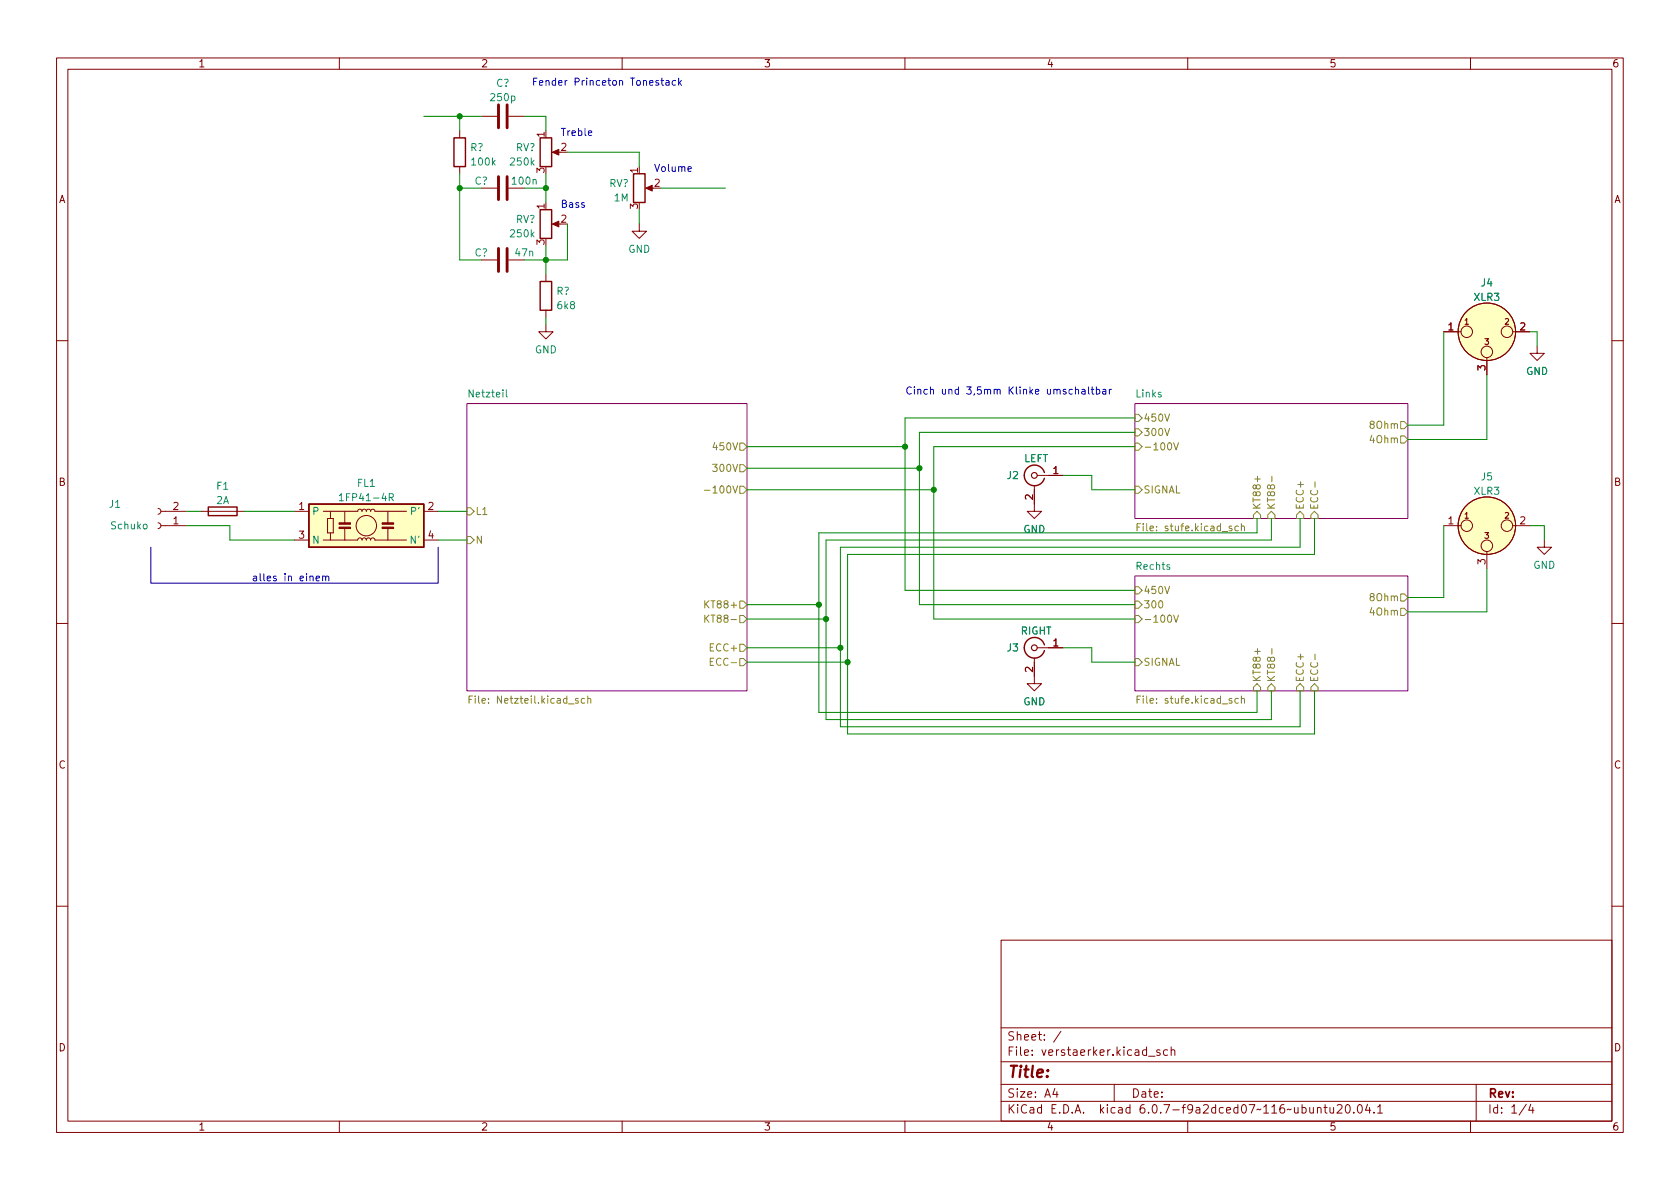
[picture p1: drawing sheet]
<svg xmlns="http://www.w3.org/2000/svg" width="297mm" height="210mm" viewBox="0 0 297 210" stroke-linecap="round" stroke-linejoin="round" font-family="sans-serif">
<g fill="none" stroke="#840000" stroke-width=".18">
<path d="M10 10.2h277v190.1h-277zM12 12.2h273v186.1h-273zM60 10.2v2M110 10.2v2M160 10.2v2M210 10.2v2M260 10.2v2M81.3 23.1v1.3M81.3 29.5v1.2M85.1 20.6h2.8M85.1 33.3h2.8M89.9 20.6h2.8"/>
<path d="M89.9 33.3h2.8M98 26.9h1.1M98 39.6h1.1M113 39.6v1.3h1.3l-1.3 1.3-1.2-1.3h1.2M114.6 33.3h1M85.1 46h2.8M89.9 46h2.8M96.5 57.4v1.3h1.3l-1.3 1.2-1.3-1.2h1.3M96.5 48.5v1.3M96.5 54.9v1.2M255.3 58.7h3M267.5 58.7h3"/>
<path d="M10 60.2h2M262.9 63.2v3.1M271.8 61.2v1.3h1.2l-1.2 1.2-1.3-1.2h1.3M285 60.2h2M27.9 89.9l.4 .2 .1 .3-.1 .4-.4 .1M27.9 92.5l.4 .1 .1 .4-.1 .3-.4 .2M28.4 93h4.6M28.4 90.4h4.6M35.6 90.4h7.6M52.1 95.5h2.5M52.1 90.4h2.5M57.1 95.5h6.1l.2-.3 .2-.1 .3 .1 .1 .3 .1-.2 .2-.2 .3 .1 .2 .3 .1-.3 .3-.1 .3 .4 .1-.3 .3-.1 .3 .1 .1 .3h5.6"/>
<path d="M57.1 90.4h6.1l.2-.3 .2-.1 .3 .1 .1 .3 .1-.2 .2-.2 .3 .1 .2 .3 .1-.3h.3l.3 .3 .1-.3 .3-.1 .3 .1 .1 .3h5.6M57.9 91.7h1v2.5h-1zM58.4 90.4v1.3M58.4 94.2v1.3M61 90.4v2.1M61 93.5v2M68.6 90.4v2.1M68.6 93.5v2M74.9 95.5h2.6M74.9 90.4h2.6M182.9 85.8v4.6h1.2l-1.2 1.3-1.3-1.3h1.3M183.4 84.1h4.6"/>
<path d="M255.3 93h3M262.9 97.5v3.1M267.5 93h3M273 95.5v1.3h1.3l-1.3 1.2-1.2-1.2h1.2M10 110.2h2M182.9 116.3v4.6h1.2l-1.2 1.3-1.3-1.3h1.3M183.4 114.5h4.6M285 110.2h2M10 160.2h2M177 166.3h108v32h-108zM285 160.2h2M60 198.3v2"/>
<path d="M110 198.3v2M160 198.3v2M177 194.8h108M177 191.8h108M177 187.8h108M177 181.8h108M186.5 192.5l-.4 1h1M186.9 193v1M187.6 182.4l-1.3 1.9M197 191.8v3M203.1 186.8h1.1M205.1 185.7l-.4-.1-.2 .2 .1 .3 .5 .1v.4h-.6"/>
<path d="M206.4 185.7l-.4-.1-.3 .3v.4l.2 .3h.5M207.1 185.8l.2-.2 .3 .1 .1 .9M207.1 185.1v1.5M210 198.3v2M232.9 196l.2-.2 .4 .1 .1 .9M232.9 195.8v1M234.1 195.8h.5M234.3 195.3v1.3l.3 .2M235.1 195.8l.1 1h.4l.2-.1M235.8 195.8v1M236.4 195.5l.6-.2 .2 .2 .1 .3-.9 1h.9M238.1 195.4l.1-.1a.81 .81 0 0 1 .6 .7 .81 .81 0 0 1-.3 .8h-.1a.81 .81 0 0 1-.6-.6 .81 .81 0 0 1 .3-.8z"/>
<path d="M239.4 196.7v.1M240.2 195.4l.2-.1a.81 .81 0 0 1 .5 .7 .81 .81 0 0 1-.3 .8h-.1a.81 .81 0 0 1-.6-.6 .81 .81 0 0 1 .3-.8zM241.8 195.3l-.4 1h1M242.1 195.8v1M242.9 196.7v.1M243.6 195.8l.4-.5v1.5M243.6 196.8h.8M260 198.3v2M261 191.8v6.5M269.9 195.3l-1.3 1.9M270.6 195.3l-.3 1h.9M271 195.8v1"/>
<circle cx="259.3" cy="58.7" r="1.02"/>
<circle cx="262.9" cy="58.7" r="5.1"/>
<circle cx="266.4" cy="58.7" r="1.02"/>
<circle cx="262.9" cy="62.2" r="1.02"/>
<circle cx="64.8" cy="93" r="1.8"/>
<circle cx="259.3" cy="93" r="1.02"/>
<circle cx="262.9" cy="93" r="5.1"/>
<circle cx="262.9" cy="96.5" r="1.02"/>
<circle cx="266.4" cy="93" r="1.02"/>
</g>
<g fill="#fff" stroke="#fff" stroke-width=".18">
<path d="M200.7 71.4h48.2v20.3h-48.2z"/>
<path d="M200.7 101.8h48.2v20.4h-48.2z"/>
<path d="M82.5 71.4h49.6v50.8h-49.6z"/>
</g>
<path d="M82.5 71.4h49.6v50.8h-49.6zM200.7 71.4h48.2v20.3h-48.2zM200.7 101.8h48.2v20.4h-48.2z" fill="none" stroke="#840084" stroke-width=".18"/>
<g fill="none" stroke="#848400" stroke-width=".18">
<path d="M130.8 78.4h.6l.7 .6-.7 .6h-.6zM200.7 75.8h.6l.6 .6-.6 .7h-.6zM200.7 78.4h.6l.6 .6-.6 .6h-.6zM200.7 73.3h.6l.6 .6-.6 .6h-.6zM207.5 78.3l.4 1.3 .5-1.3M247.6 77.1h.7l.6 .6-.6 .7h-.7zM247.6 74.5h.7l.6 .7-.6 .6h-.7zM82.5 89.8h.7l.6 .6-.6 .7h-.7zM82.5 94.9h.7l.6 .6-.6 .6h-.7zM124.6 86.7h.9M130.8 86h.6l.7 .6-.7 .6h-.6zM130.8 82.2h.6l.7 .6-.7 .6h-.6z"/>
<path d="M200.7 86h.6l.6 .6-.6 .6h-.6zM201 93.2h.5M201.6 92.6h-.6v1.3M218.9 93.1l-.3-.1-.3 .3 .2 .5h.4M219.5 93.1l.2-.1 .3 .1v.8M219.5 92.6v1.3M221.6 91.1l.6-.7 .7 .7v.6h-1.3zM222.3 84.2v1M224.2 91.1l.6-.7 .6 .7v.6h-1.2zM224.9 84.2v1M229.9 90.4l.6 .7v.6h-1.3v-.6zM232.4 90.4l.6 .7v.6h-1.2v-.6z"/>
<path d="M232.5 85.2v1M124.6 106.2v1.3M124.6 108.8v1.2M124.8 109.3l.5 .7M125.3 106.2l-.7 .8M125.3 108.8l-.7 .7M125.6 117h.4M126.2 116.4h-.6v1.3h.6M130.8 113.9h.6l.7 .6-.7 .7h-.6zM130.8 116.5h.6l.7 .6-.7 .6h-.6zM130.8 106.3h.6l.7 .6-.7 .7h-.6zM130.8 108.8h.6l.7 .7-.7 .6h-.6z"/>
<path d="M200.7 106.3h.6l.6 .6-.6 .7h-.6zM200.7 108.8h.6l.6 .7-.6 .6h-.6zM200.7 103.8h.6l.6 .6-.6 .6h-.6zM200.7 116.5h.6l.6 .6-.6 .6h-.6zM207.5 108.8l.4 1.2 .5-1.2M222.3 114.7v1M224.9 114.7v1M232.5 115.7v.9M247.6 107.6h.7l.6 .6-.6 .6h-.7zM247.6 105h.7l.6 .7-.6 .6h-.7zM82.9 123.7h.5M83.5 123.1h-.6v1.2"/>
<path d="M103.4 123.6l-.4-.1-.2 .2 .1 .6h.5M103.9 123.6l.2-.1 .3 .1 .1 .7M103.9 123.1v1.2M201 123.7h.5M201.6 123.1h-.6v1.2M218.9 123.6l-.3-.1-.3 .2 .2 .6h.4M219.5 123.6l.2-.1 .3 .1v.7M219.5 123.1v1.2M222.2 120.9l.7 .6v.7h-1.3v-.7zM224.2 121.5l.6-.6 .6 .6v.7h-1.2zM229.9 120.9l.6 .6v.7h-1.3v-.7zM232.4 120.9l.6 .6v.7h-1.2v-.7z"/>
</g>
<path d="M89.5 68.9v1.1l.2 .2M60 87.7l.4-.4v1.3M60 88.6h.7M68.8 88l.6-.1 .1-.2v-.3l-.7-.1v1.3M69.1 88l.4 .6" fill="none" stroke="#008484" stroke-width=".18"/>
<path d="M88.1 18.5v4.1M89.7 18.5v4.1M88.1 31.2v4.1M89.7 31.2v4.1M88.1 43.9v4.1M89.7 43.9v4.1" fill="none" stroke="#840000" stroke-width=".51"/>
<g fill="#ffffc2" stroke="#ffffc2" stroke-width=".18">
<path d="M54.6 89.1h20.3v7.7h-20.3z"/>
<circle cx="262.9" cy="93" r="5.1"/>
<circle cx="262.9" cy="58.7" r="5.1"/>
</g>
<path d="M80.3 24.4h2v5.1h-2zM95.5 24.4h2v5.1h-2zM95.5 37.1h2v5.1h-2zM112 30.7h2v5.1h-2zM95.5 49.8h2v5.1h-2zM36.8 89.7h5.1v1.5h-5.1zM54.6 89.1h20.3v7.7h-20.3zM184.7 83.6a1.81 1.81 0 0 0-2.8-1 1.81 1.81 0 0 0 0 2.9 1.81 1.81 0 0 0 2.8-.9M184.7 114a1.81 1.81 0 0 0-2.8-.9 1.81 1.81 0 0 0 0 2.9 1.81 1.81 0 0 0 2.8-.9" fill="none" stroke="#840000" stroke-width=".25"/>
<g fill="#840000" stroke="#840000" stroke-width=".18">
<path d="M97.7 26.9l1.1-.5v1z"/>
<path d="M97.7 39.6l1.1-.5v1z"/>
<path d="M114.2 33.3l1.1-.5v1z"/>
<path d="M59.9 93.2h2.1v.3h-2.1z"/>
<path d="M59.9 92.5h2.1v.2h-2.1z"/>
<path d="M67.6 93.2h2v.3h-2z"/>
<path d="M67.6 92.5h2v.2h-2z"/>
</g>
<g fill="none" stroke="#840000" stroke-width=".2">
<circle cx="182.9" cy="84.1" r=".51"/>
<circle cx="182.9" cy="114.5" r=".51"/>
</g>
<g fill="none" stroke="#0000c2" stroke-width=".18">
<path d="M116.9 14.2h.4M117 13.8v1.1l.3 .2M117.8 14.3h.4l.1 .8M118.3 14.5l-.4 .1-.2 .2 .2 .3 .4-.1M119.5 14.3l-.4-.1-.2 .3 .1 .5h.5M120 13.8v1.3M120.1 14.6l.4 .5M120.5 14.2l-.5 .5M104 23.5l.6-.1v-.2l-.4-.1-.2 .2 .1 .6h.5M121.6 29.9l.6-.1v-.3h-.4l-.2 .2 .1 .6h.5M190.2 69l.1-.2 .3 .1 .1 .8M190.2 68.4v1.3"/>
<path d="M191.3 68.9h.5v.8M191.8 69.1l-.4 .1-.2 .2 .2 .3 .4-.1M192.5 68.4v1.1l.1 .2M192.9 68.8h.5M193.1 68.4v1.1l.3 .2M193.8 68.9l.4-.1 .2 .3-.1 .5h-.5M193.8 68.4v1.3M195 68.9h.5v.8M195.5 69.1l-.4 .1-.2 .2 .2 .3 .4-.1M196.1 68.8v.9M196.5 68.8l-.4 .3M26.7 96.8v6.3h50.8v-6.3"/>
<path d="M55.9 102.3l.6-.1-.1-.3h-.3l-.2 .1 .1 .6h.4M57 102l.2-.1h.3l.1 .8M57 101.9v.8M57.6 102l.2-.1h.3v.8"/>
</g>
<g fill="none" stroke="#008400" stroke-width=".18">
<path d="M74.9 20.6h10.2M81.3 20.6v2.5M81.3 30.7v15.3h3.8M81.3 33.3h3.8M92.7 20.6h3.8v2.5M92.7 33.3h3.8M96.5 30.7v5.1M100.3 39.6v6.4h-7.6M100.3 26.9h12.7v2.6M113 37.1v2.5M116.8 33.3h11.5M96.5 43.4v5.1"/>
<path d="M96.5 56.1v1.3M255.3 58.7v16.5h-6.4M270.5 58.7h1.3v2.5M132.1 79h27.9M200.7 79h-35.6v30.5h35.6M200.7 73.9h-40.7v30.5h40.7M200.7 76.4h-38.1v30.5h38.1M262.9 66.3v11.4h-14M33 93h7.6v2.5h11.5M33 90.4h2.6M43.2 90.4h8.9M77.5 95.5h5"/>
<path d="M77.5 90.4h5M132.1 82.8h30.5M132.1 86.6h33M188 84.1h5v2.5h7.7M222.2 91.7v2.5h-77.4v31.8h77.4v-3.8M224.8 91.7v3.8h-78.8v31.7h78.8v-5M229.9 91.7v5.1h-81.3v31.7h81.3v-6.3M232.4 91.7v6.3h-82.5v31.8h82.5v-7.6M255.3 93v12.7h-6.4M270.5 93h2.5v2.5M132.1 106.9h12.7M132.1 114.5h16.5"/>
<path d="M132.1 117.1h17.8M132.1 109.5h13.9M188 114.5h5v2.6h7.7M262.9 100.6v7.6h-14"/>
</g>
<g fill="#008400" stroke="#008400" stroke-width=".18">
<circle cx="149.9" cy="117.1" r=".46"/>
<circle cx="162.6" cy="82.8" r=".46"/>
<circle cx="160" cy="79" r=".46"/>
<circle cx="96.5" cy="46" r=".46"/>
<circle cx="96.5" cy="33.3" r=".46"/>
<circle cx="146" cy="109.5" r=".46"/>
<circle cx="144.8" cy="106.9" r=".46"/>
<circle cx="148.6" cy="114.5" r=".46"/>
<circle cx="165.1" cy="86.6" r=".46"/>
<circle cx="81.3" cy="20.6" r=".46"/>
<circle cx="81.3" cy="33.3" r=".46"/>
</g>
<text font-size="2.8" fill="#840000" x="178" y="190.6">Title:</text>
<g font-size="2.1" fill="#840000">
<text x="178" y="184">Sheet: /</text>
<text x="178" y="186.7">File: verstaerker.kicad_sch</text>
<text x="178" y="196.9">KiCad E.D.A. kicad 6.0.7-f9a2dced07~116~ubuntu20.04.1</text>
<text x="178" y="194.1">Size: A4</text>
<text x="200" y="194.1">Date:</text>
<text x="263" y="194.1">Rev:</text>
<text x="263" y="196.9">Id: 1/4</text>
</g>
<g font-size="1.8" fill="#840000">
<text x="35" y="11.9">1</text>
<text x="85" y="11.9">2</text>
<text x="135" y="11.9">3</text>
<text x="185" y="11.9">4</text>
<text x="235" y="11.9">5</text>
<text x="285" y="11.9">6</text>
<text x="96.3" y="24.2" transform="rotate(-90 96.3 24.2)">1</text>
<text x="99.2" y="26.7">2</text>
<text x="10.3" y="35.9">A</text>
<text x="96.3" y="30.6" transform="rotate(-90 96.3 30.6)">3</text>
<text x="112.8" y="30.6" transform="rotate(-90 112.8 30.6)">1</text>
<text x="115.7" y="33">2</text>
<text x="285.3" y="35.9">A</text>
<text x="96.3" y="36.9" transform="rotate(-90 96.3 36.9)">1</text>
<text x="99.2" y="39.4">2</text>
<text x="112.8" y="36.9" transform="rotate(-90 112.8 36.9)">3</text>
<text x="96.3" y="43.3" transform="rotate(-90 96.3 43.3)">3</text>
<text x="256" y="58.4">1</text>
<text x="268.7" y="58.4">2</text>
<text x="262.6" y="65.5" transform="rotate(-90 262.6 65.5)">3</text>
<text x="186.2" y="83.8">1</text>
<text x="10.3" y="85.9">B</text>
<text x="182.6" y="88.4" transform="rotate(-90 182.6 88.4)">2</text>
<text x="285.3" y="85.9">B</text>
<text x="30.6" y="92.7">1</text>
<text x="30.6" y="90.2">2</text>
<text x="52.8" y="90.2">1</text>
<text x="52.8" y="95.2">3</text>
<text x="75.7" y="90.2">2</text>
<text x="75.7" y="95.2">4</text>
<text x="256" y="92.7">1</text>
<text x="268.7" y="92.7">2</text>
<text x="262.6" y="99.8" transform="rotate(-90 262.6 99.8)">3</text>
<text x="182.6" y="118.9" transform="rotate(-90 182.6 118.9)">2</text>
<text x="186.2" y="114.3">1</text>
<text x="10.3" y="135.9">C</text>
<text x="285.3" y="135.9">C</text>
<text x="10.3" y="185.9">D</text>
<text x="285.3" y="185.9">D</text>
<text x="35" y="199.9">1</text>
<text x="85" y="199.9">2</text>
<text x="135" y="199.9">3</text>
<text x="185" y="199.9">4</text>
<text x="235" y="199.9">5</text>
<text x="285" y="199.9">6</text>
</g>
<g font-size="1.8" fill="#008484">
<text x="86.9" y="17.9">250p</text>
<text x="87.7" y="15.3">C?</text>
<text x="83.1" y="26.7">R?</text>
<text x="83.5" y="29.3">100k</text>
<text x="90.4" y="29.3">250k</text>
<text x="91.2" y="26.7">RV?</text>
<text x="83.9" y="32.6">C?</text>
<text x="90.7" y="32.6">100n</text>
<text x="107.7" y="33.1">RV?</text>
<text x="108.6" y="35.6">1M</text>
<text x="90.4" y="42">250k</text>
<text x="91.2" y="39.4">RV?</text>
<text x="83.9" y="45.3">C?</text>
<text x="91.2" y="45.3">47n</text>
<text x="111.1" y="44.7">GND</text>
<text x="98.4" y="52.1">R?</text>
<text x="260.6" y="53.2">XLR3</text>
<text x="261.9" y="50.7">J4</text>
<text x="98.6" y="54.7">6k8</text>
<text x="94.6" y="62.5">GND</text>
<text x="83.1" y="70.3">Netzteil</text>
<text x="200.8" y="70.3">Links</text>
<text x="269.8" y="66.3">GND</text>
<text x="181" y="81.7">LEFT</text>
<text x="19.3" y="89.8">J1</text>
<text x="38.2" y="89.1">2A</text>
<text x="38.3" y="86.6">F1</text>
<text x="60.7" y="88.6">1FP41-4R</text>
<text x="63.2" y="86.1">FL1</text>
<text x="178.1" y="84.7">J2</text>
<text x="260.6" y="87.5">XLR3</text>
<text x="261.9" y="84.9">J5</text>
<text x="19.7" y="93.6">Schuko</text>
<text x="55.1" y="91.1">P</text>
<text x="72.8" y="91.1">P'</text>
<text x="180.9" y="94.2">GND</text>
<text x="55.1" y="96.1">N</text>
<text x="72.7" y="96.1">N'</text>
<text x="201" y="100.7">Rechts</text>
<text x="271.1" y="100.6">GND</text>
<text x="180.4" y="112.2">RIGHT</text>
<text x="178.1" y="115.2">J3</text>
<text x="180.9" y="124.7">GND</text>
</g>
<g font-size="1.8" fill="#0000c2">
<text x="94" y="15.1">Fender Princeton Tonestack</text>
<text x="99.1" y="24">Treble</text>
<text x="115.6" y="30.4">Volume</text>
<text x="99.1" y="36.7">Bass</text>
<text x="160" y="69.7">Cinch und 3,5mm Klinke umschaltbar</text>
<text x="44.4" y="102.8">alles in einem</text>
</g>
<g font-size="1.8" fill="#848400">
<text x="202.1" y="77.1">300V</text>
<text x="202.1" y="74.5">450V</text>
<text x="242.4" y="75.8">8Ohm</text>
<text x="126.5" y="79.6">450V</text>
<text x="126.5" y="83.4">300V</text>
<text x="202.1" y="79.6">-100V</text>
<text x="242.4" y="78.4">4Ohm</text>
<text x="125.9" y="87.2">-100V</text>
<text x="202.1" y="87.2">SIGNAL</text>
<text x="84" y="91.1">L1</text>
<text x="201.8" y="93.9">File: stufe.kicad_sch</text>
<text x="222.9" y="90.2" transform="rotate(-90 222.9 90.2)">KT88+</text>
<text x="225.4" y="90.2" transform="rotate(-90 225.4 90.2)">KT88-</text>
<text x="230.5" y="90.2" transform="rotate(-90 230.5 90.2)">ECC+</text>
<text x="233" y="90.2" transform="rotate(-90 233 90.2)">ECC-</text>
<text x="84" y="96.1">N</text>
<text x="125.3" y="107.6">KT88+</text>
<text x="202.1" y="107.6">300</text>
<text x="202.1" y="105">450V</text>
<text x="242.4" y="106.3">8Ohm</text>
<text x="125.7" y="110.1">KT88-</text>
<text x="202.1" y="110.1">-100V</text>
<text x="242.4" y="108.8">4Ohm</text>
<text x="125.9" y="115.2">ECC+</text>
<text x="126.3" y="117.7">ECC-</text>
<text x="202.1" y="117.7">SIGNAL</text>
<text x="84" y="124.4">File: Netzteil.kicad_sch</text>
<text x="201.8" y="124.4">File: stufe.kicad_sch</text>
<text x="222.9" y="120.7" transform="rotate(-90 222.9 120.7)">KT88+</text>
<text x="225.4" y="120.7" transform="rotate(-90 225.4 120.7)">KT88-</text>
<text x="230.5" y="120.7" transform="rotate(-90 230.5 120.7)">ECC+</text>
<text x="233" y="120.7" transform="rotate(-90 233 120.7)">ECC-</text>
</g>
<g font-size="1.4" fill="#840000">
<text x="258.9" y="57.4">1</text>
<text x="266.1" y="57.4">2</text>
<text x="262.5" y="61">3</text>
<text x="258.9" y="91.7">1</text>
<text x="262.5" y="95.2">3</text>
<text x="266.1" y="91.7">2</text>
</g>
</svg>
